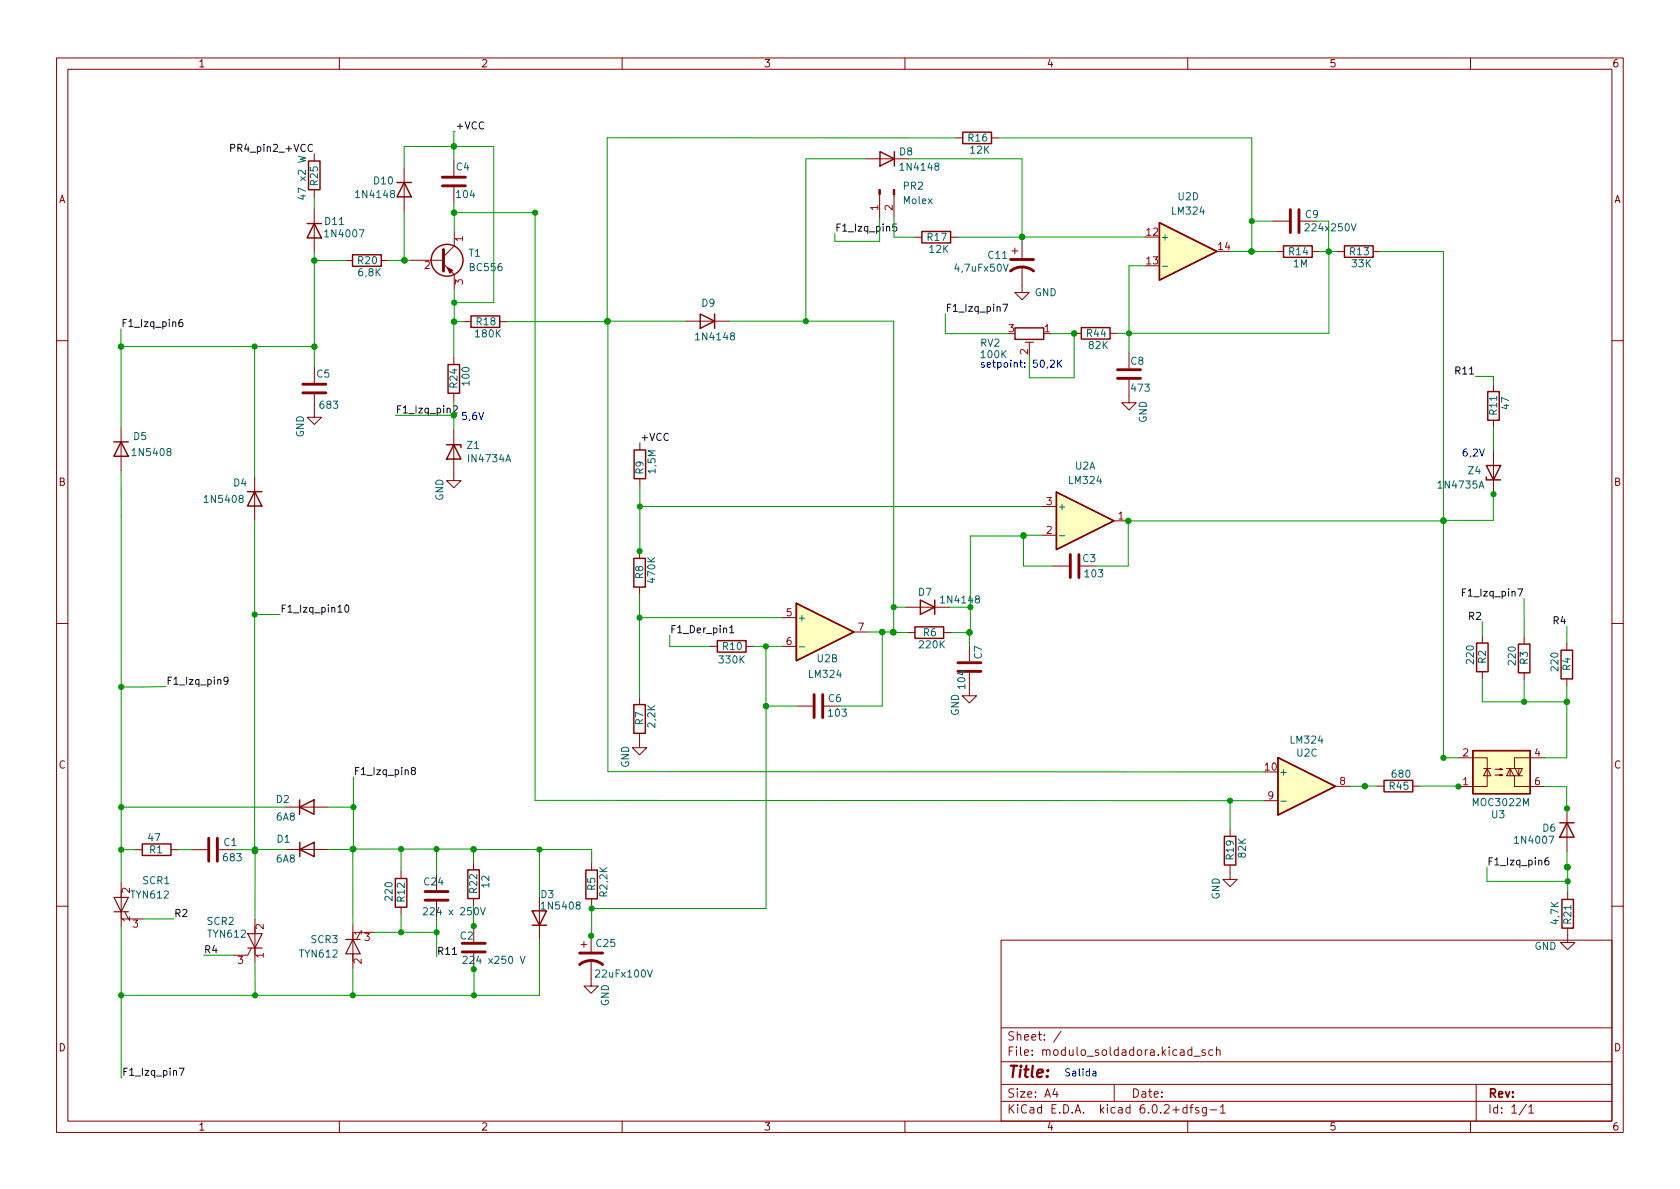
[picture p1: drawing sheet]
<svg xmlns="http://www.w3.org/2000/svg" width="297mm" height="210mm" viewBox="0 0 297 210" stroke-linecap="round" stroke-linejoin="round" font-family="sans-serif">
<g fill="none" stroke="#840000" stroke-width=".18">
<path d="M10 10.2h277v190.1h-277zM12 12.2h273v186.1h-273zM60 10.2v2M110 10.2v2M160 10.2v2M210 10.2v2M260 10.2v2M55.6 27.2v1.3M55.6 33.5v1.3M55.6 37v7.6M71.5 29.7v7.7M80.3 28.3v2.8"/>
<path d="M80.3 33.1v2.8M153 28.1h7.7M155.5 34.4v4.2M158.1 34.4v4.2M169 24.4h1.2M175.3 24.4h1.3M225.1 39.1h2.8M229.9 39.1h2.8M61.1 46.1h1.2M67.4 46.1h1.3M72.7 46h5.7M78.4 46.7l1.9 1.9v2.5"/>
<path d="M80.3 40.9v2.6l-1.9 1.9M82 56.9h1.3M88.4 56.9h1.2M121.3 56.8h7.6M161.7 41.9h1.3M168.1 41.9h1.2M178.9 44.4h1M179.4 43.9v1M180.7 47.2v4.5h1.3l-1.3 1.3-1.3-1.3h1.3M180.7 42.8v2.8M189.9 58.9h1.3M196.3 58.9h1.2"/>
<path d="M225.7 44.5h1.2M232 44.5h1.3M236.4 44.5h1.3M242.8 44.5h1.3M10 60.2h2M21.4 75.6v7.6M55.6 69.7v4.1h1.3l-1.3 1.3-1.3-1.3h1.3M55.6 64.9v2.8M80.2 76.1v8.9h1.3l-1.3 1.3-1.2-1.3h1.2M80.2 63.2v1.3M80.2 69.5v1.3M113.1 78.3v1.3"/>
<path d="M181.2 60.5h1.6M182 60.5v1M199.6 67.2v4h-1.3l1.3 1.3 1.3-1.3h-1.3M199.6 62.3v2.8M264.1 68v1.2M264.1 74.3v1.3M264.1 79.8v7.6M285 60.2h2M45 84.4v7.6M113.1 97.5v1.2M113.1 84.7v1.2M184.2 94.6h2.6"/>
<path d="M184.2 89.6h2.6M196.9 92.1h2.6M10 110.2h2M113.1 103.8v1.3M125.6 114.3h1.2M131.9 114.3h1.3M138.3 114.3h2.5M138.3 109.2h2.5M151 111.8h2.5M160.2 107.4h7.6M160.5 111.9h1.3M166.8 111.9h1.3"/>
<path d="M171.4 119v4h1.3l-1.3 1.3-1.3-1.3h1.3M171.4 114.1v2.8M186.2 100.1h2.8M191 100.1h2.8M262.1 112.4v1.3M262.1 118.8v1.3M269.5 112.6v1.3M269.5 119v1.2M277 113.7v1.3M285 110.2h2M113.1 129.7v2.5h1.3l-1.3 1.3-1.3-1.3h1.3M113.1 123.3v1.3"/>
<path d="M140.9 124.9h2.8M145.7 124.9h2.8M236.1 139h2.6M243.4 139h1.3M249.8 139h1.3M257.9 134h5v5.1h-5M262.3 135.9h1.3M262.9 135.9l.7 1.3h-1.3zM264.3 136h1.3l-.4-.1v.3l.4-.2M264.3 137.1h1.3l-.4-.2v.3l.4-.1M266.4 135.9h2.8l-.7 1.3-.6-1.3M267 135.9v1.3"/>
<path d="M267.6 137.2l-.6-1.3-.6 1.3h2.8M267.8 137.2v1.9h5.3M268.5 135.9v1.3M273.1 134h-5.3v1.9M277 120.1v1.2M21.4 156.2v7.6M23.9 150.3h1.3M30.2 150.3h1.3M33.9 150.3h2.8M38.7 150.3h2.8M50.4 142.7h7.7M50.5 150.2h7.6"/>
<path d="M70.9 154.1v1.2M77.2 154.6v2.8M77.2 159.4v2.8M83.7 152.5v1.3M83.7 158.9v1.3M95.4 158.5v7.7M104.6 152.6v1.3M104.6 158.9v1.3M217.5 153v2.5h1.3l-1.3 1.3-1.3-1.3h1.3M217.5 146.6v1.3M223.4 141.6h2.6M277.1 143v7.6"/>
<path d="M277.2 157.8v1.2M10 160.2h2M22.1 161.2l.6 1.3h2.5M44.4 167.6l-.6 1.3h-2.5M45.1 162.6v7.6M62.4 163.6v7.6M66.2 164.9h-2.5l-.7 1.2M70.9 160.4v1.3M83.8 163.8v2.8M83.8 168.6v2.8M102.7 167h1.1M103.2 166.5v1"/>
<path d="M104.5 169.8v4.6h-1.3l1.3 1.2 1.3-1.2h-1.3M104.5 165.5v2.8M177 166.3h108v32h-108zM277.2 164.1v2.6h-1.3l1.3 1.2 1.3-1.2h-1.3M285 160.2h2M60 198.3v2M110 198.3v2M160 198.3v2M177 194.8h108M177 191.8h108M177 187.8h108M177 181.8h108"/>
<path d="M186.5 192.5l-.4 1h1M186.9 193v1M187.6 182.4l-1.3 1.9M197 191.8v3M209.9 195.9l-.5-.1-.3 .3v.4l.2 .3h.6M209.9 195.3v1.5M210 198.3v2M210.4 195.8h.5M210.7 185.7l-.4-.1-.3 .3v.4l.1 .3h.6M210.7 185.1v1.5M210.9 195.3l-.3 .2v1.3M211.1 186.8h1.1"/>
<path d="M211.9 195.9l-.3-.1-.2 .2v.3l.5 .1v.4h-.5M213.1 185.7l-.4-.1-.2 .2 .1 .3 .5 .1v.4h-.6M213.3 195.8v1.2l-.3 .3h-.4M213.3 195.9l-.4-.1-.3 .3v.4l.1 .3h.6M214 196.3h1.1M214.4 185.7l-.4-.1-.3 .3v.4l.2 .3h.5M215.1 185.8l.2-.2 .3 .1 .1 .9M215.1 185.1v1.5M215.8 195.8l.4-.5v1.5M215.8 196.8h.8M260 198.3v2M261 191.8v6.5"/>
<path d="M269.9 195.3l-1.3 1.9M270.3 195.8l.4-.5v1.5M270.3 196.8h.9"/>
</g>
<g fill="none" stroke="#840000" stroke-width=".51">
<path d="M78.2 32.9h4.1M78.2 31.3h4.1M228.1 37.1v4M229.7 37.1v4M78.4 44.1v3.8M178.7 47.9a3.3 3.3 0 0 1 4 0M178.7 45.9h4M53.5 69.5h4.1M53.5 67.9h4.1M197.6 65.4h4.1M197.6 66.9h4.1M189.2 98.1v4"/>
<path d="M190.8 98.1v4M169.4 118.7h4M169.4 117.2h4M143.9 122.8v4.1M145.5 122.8v4.1M36.9 148.2v4.1M38.4 148.2v4.1M75.2 159.2h4M75.2 157.7h4M81.7 168.3h4.1M81.7 166.8h4.1M102.5 170.6a3.3 3.3 0 0 1 4 0"/>
<path d="M102.5 168.5h4"/>
</g>
<g fill="none" stroke="#840000" stroke-width=".25">
<path d="M54.3 39.5h2.5M54.5 28.5h2.1v5h-2.1zM55.6 39.5l1.2 2.6h-2.5zM70.2 32.3h2.5M71.5 32.3l1.2 2.5h-2.5zM155.6 26.8l2.5 1.3-2.5 1.3zM158.1 26.8v2.6M170.2 23.4h5.1v2h-5.1zM205 39.4l10.2 5.1-10.2 5zM62.3 45.1h5.1v2h-5.1zM83.3 55.9h5.1v2h-5.1zM123.8 55.5l2.5 1.3-2.5 1.3z"/>
<path d="M126.3 55.5v2.6M163 40.9h5.1v2.1h-5.1zM179.5 58h5v2h-5zM191.2 57.9h5.1v2.1h-5.1zM226.9 43.5h5.1v2h-5.1zM237.7 43.5h5.1v2h-5.1zM20.1 78.1h2.6M21.4 78.1l1.3 2.6h-2.6zM79 78.6h2.5v.5M79.2 64.5h2.1v5h-2.1zM80.2 78.6l1.3 2.6h-2.5zM112.1 79.6h2.1v5.1h-2.1z"/>
<path d="M263 69.2h2.1v5.1h-2.1zM43.8 86.9h2.5M45 86.9l1.3 2.6h-2.5zM112.1 98.7h2v5.1h-2zM186.8 87l10.1 5.1-10.1 5.1zM262.8 84.4v.5h2.5M262.8 82.3h2.5l-1.2 2.6zM126.8 113.3h5.1v2h-5.1zM140.8 106.7l10.2 5.1-10.2 5zM161.8 110.9h5v2h-5zM162.7 106.1l2.6 1.3-2.6 1.2zM165.3 106.1v2.5"/>
<path d="M261.1 113.7h2v5.1h-2zM268.5 113.9h2v5.1h-2zM276 115h2v5.1h-2zM112.1 124.6h2v5.1h-2zM226 134l10.1 5-10.1 5.1zM244.7 138h5.1v2h-5.1zM260.4 132.7h10.2v7.7h-10.2zM25.2 149.2h5v2.1h-5zM53 142.7l2.5-1.2v2.5zM53 141.5v2.5M53 150.2l2.5-1.3v2.6zM53 148.9v2.6"/>
<path d="M69.9 155.3h2v5.1h-2zM82.7 153.8h2v5.1h-2zM103.6 153.9h2v5h-2zM216.5 147.9h2v5.1h-2zM275.8 145.5h2.5M276.2 159h2v5.1h-2zM277.1 145.5l1.2 2.5h-2.5zM94.1 161.1h2.5l-1.2 2.5zM94.1 163.6h2.5"/>
<circle cx="79" cy="46" r="2.82"/>
</g>
<g fill="#840000" stroke="#840000" stroke-width=".18">
<path d="M157.9 33.5h.3v.9h-.3z"/>
<path d="M155.4 33.5h.3v.9h-.3z"/>
<path d="M79 47.3l1.1 .5-.5 .5z"/>
</g>
<g fill="#ffffc2" stroke="#ffffc2" stroke-width=".18">
<path d="M186.8 87l10.1 5.1-10.1 5.1z"/>
<path d="M140.8 106.7l10.2 5.1-10.2 5z"/>
<path d="M260.4 132.7h10.2v7.7h-10.2z"/>
<path d="M205 39.4l10.2 5.1-10.2 5z"/>
<path d="M226 134l10.1 5-10.1 5.1z"/>
</g>
<path d="M52.7 27.6l1.3 .3-.9 .3 .9 .2-1.3 .3M238.9 39.6l.4 1.2 .5-1.2M177.4 46.7l.4 1.3 .5-1.3M205.5 47.1h1M187.3 94.7h1M141.3 114.4h1M226.5 141.7h.9M74.9 160.6l.4-.1 .3 .4-.8 .9h.8M81.9 169.2l.5-.1 .2 .4-.8 .9h.8M85 160.5l.4 1.3 .4-1.3M92 169.1l.4 1.3 .4-1.3M114.5 171.5l.4 1.3 .4-1.3" fill="none" stroke="#006464" stroke-width=".18"/>
<path d="M20.2 158.7h2.5l-1.3 2.5zM20.2 161.2h2.5M43.8 165.1h2.5l-1.2 2.5zM43.8 167.6h2.5M61.1 166.1h2.6M62.4 166.1l1.3 2.6h-2.6z" fill="none" stroke="#840000" stroke-width=".2"/>
<g fill="none" stroke="#0f0f0f" stroke-width=".18">
<path d="M40.8 26.2l.6-.1 .1-.2v-.3l-.7-.1v1.3M158.5 39.6h-.6l-.1 .6 .2-.1h.4l.2 .2-.1 .5-.2 .1-.5-.1M32.2 56.5h-.3a.86 .86 0 0 0 0 1.3l.4-.2v-.4l-.2-.2h-.2l-.3 .2M177.3 53.8h.9l-.6 1.3M80.1 71.9l.5-.1 .3 .3-.8 .9h.8M61.1 107.1l.2-.1a.68 .68 0 0 1 .4 .6 .68 .68 0 0 1-.4 .7l-.2-.2-.1-.3zM129 111l.4-.4v1.3M129 111.9h.7M258.6 104.7h.4M259.2 104.1h-.6v1.3M40.3 120.3l-.2 .2h-.4l-.1-.2 .1-.5 .4-.1 .2 .2a.84 .84 0 0 1-.3 1.1h-.3M73 136.3l-.3-.3 .1-.2 .2-.1 .3 .1 .2 .2-.1 .1-.6 .2-.1 .2 .1 .4 .2 .1h.2l.3-.3v-.2l-.3-.2"/>
<path d="M273.8 151.7h-.4a.86 .86 0 0 0 0 1.3l.4-.2 .1-.4-.3-.2h-.3l-.2 .2M80 168.8h.7M31.7 188.9h.8l-.5 1.3"/>
</g>
<path d="M185.7 63.8l.5-.1 .3 .3-.8 .9h.8M187 63.7v1.2M187.2 64.2l.5 .7M187.7 63.7l-.7 .7M193.2 189.5h.5l.1 .8M193.8 189.7l-.4 .1-.2 .2 .2 .3 .4-.1" fill="none" stroke="#0000c2" stroke-width=".18"/>
<g fill="none" stroke="#009600" stroke-width=".18">
<path d="M55.6 34.8v2.2M71.5 29.7v-3.8h15.8v27.6h-7M71.5 37.4v8.6h1.2M80.3 23.2v5.1M80.3 35.9v1.7h14.3M80.3 37.6v3.3M94.6 37.6v103.9l128.8 .1M153 28.1h-10.5v28.7M155.5 38.6v4.1h-7.9v-1.4M158.1 38.6v3.3h3.6M160.7 28.1h20v14.7M169 24.4h-61.6v32.5h-17.8"/>
<path d="M176.6 24.4h44.7v20.1M221.3 39.1h3.8M234.9 39.1v5.4M21.4 58.2v17.4M55.6 44.6v20.3M55.6 46.1h5.5M71.5 46l-2.8 .1M80.3 51.1v5.8M82 56.9h-1.8v6.3M107.4 56.8h13.9M107.5 56.8v79.7h115.9M128.9 56.8h29.1v55h-.1"/>
<path d="M167.1 55.5v3.5h11.1M169.3 41.9h11.4M180.7 41.9h21.8M185.8 59h4.1M189.9 58.9v7.9h-7.9v-4M202.5 47h-2.9v15.3M217.7 44.5h8M221.3 44.5h.1M233.3 44.5h3.1M235 44.5v14.4h-37.5M244.1 44.5h11.1v89.5h2.7M21.4 61.3h34.2"/>
<path d="M45 61.3v23.1M69.9 73.4h10.3M80.2 70.8v5.3M260.9 66.6h3.2v1.4M264.1 75.6v4.2M21.4 83.2v73M45 92l.1 58.5M113.1 85.9v11.6M113.1 89.6h71.1M181 94.8h-9.4v17h-.2v2.3M184.2 94.6h-3.2v5.5h5.2M255.2 92.1h-55.7v8h-5.7"/>
<path d="M264.1 87.4l-.1 4.6h-8.8M45 108.7h4.5M113.1 105.1v18.2M113.1 109.2h25.2M118.4 112.3v2h7.2M133.2 114.3h5.1M135.4 114.3v46.4h-30.8M153.5 111.8h4.4M156 111.8v13.1h-7.5M157.9 111.8l2.6 .1M158 107.4h2.2M167.8 107.4h3.8"/>
<path d="M168.1 111.9h3.3M262.1 110v2.4M269.5 105.8v6.8M277 110.7v3M29.4 121.4l-8 .1M62.5 137.4v12.7M135.4 124.9h5.5M243.4 139h-4.7M251.1 139l6.8 .1M262.1 120.1v4h14.9M269.5 120.2v3.9M273.1 139.1h3.9l.1 3.9"/>
<path d="M277 121.3v12.7h-3.9M21.4 150.3h2.5M21.4 142.7h29M31.5 150.3h2.4M41.5 150.3h3.6M50.5 150.2h-5.4v12.4M58.1 142.7h4.4M58.1 150.2h4.3M62.4 150.2v13.4M62.4 150.2l21.3-.1v2.4M70.9 150.1v4M77.2 150.1v4.5"/>
<path d="M83.7 150.2h20.9v2.4M95.4 150.2v8.3M217.5 141.6v5M262.9 153.4v2.5h14.3M277.1 150.6l.1 7.2M21.4 163.8v26.8M25.2 162.5h5.5M36 168.9h5.3M45.1 170.2v5.8M62.4 171.2v4.8M66.2 164.9h11M70.9 161.7v3.2"/>
<path d="M77.2 162.2v2.7M77.2 164.9v4.3M83.7 160.2l.1 3.6M83.8 171.4v4.6M95.4 166.2v9.8h-74M104.6 160.2v5.3h-.1"/>
</g>
<g fill="#009600" stroke="#009600" stroke-width=".18">
<circle cx="80.3" cy="37.6" r=".46"/>
<circle cx="80.3" cy="53.5" r=".46"/>
<circle cx="80.2" cy="56.9" r=".46"/>
<circle cx="80.3" cy="56.9" r=".46"/>
<circle cx="71.5" cy="46" r=".46"/>
<circle cx="71.5" cy="46.1" r=".46"/>
<circle cx="80.3" cy="25.9" r=".46"/>
<circle cx="181" cy="94.8" r=".46"/>
<circle cx="199.5" cy="92.1" r=".46"/>
<circle cx="181" cy="94.6" r=".46"/>
<circle cx="221.3" cy="44.5" r=".46"/>
<circle cx="221.3" cy="39.1" r=".46"/>
<circle cx="234.9" cy="44.5" r=".46"/>
<circle cx="235" cy="44.5" r=".46"/>
<circle cx="157.9" cy="111.8" r=".46"/>
<circle cx="158" cy="111.8" r=".46"/>
<circle cx="135.4" cy="124.9" r=".46"/>
<circle cx="135.4" cy="114.3" r=".46"/>
<circle cx="171.4" cy="111.9" r=".46"/>
<circle cx="171.4" cy="111.8" r=".46"/>
<circle cx="217.5" cy="141.6" r=".46"/>
<circle cx="156" cy="111.8" r=".46"/>
<circle cx="94.6" cy="37.6" r=".46"/>
<circle cx="107.4" cy="56.8" r=".46"/>
<circle cx="107.5" cy="56.8" r=".46"/>
<circle cx="107.4" cy="56.9" r=".46"/>
<circle cx="180.7" cy="41.9" r=".46"/>
<circle cx="180.7" cy="41.8" r=".46"/>
<circle cx="189.9" cy="58.9" r=".46"/>
<circle cx="189.9" cy="59" r=".46"/>
<circle cx="199.6" cy="58.9" r=".46"/>
<circle cx="142.5" cy="56.8" r=".46"/>
<circle cx="158" cy="107.4" r=".46"/>
<circle cx="171.6" cy="107.4" r=".46"/>
<circle cx="83.7" cy="150.1" r=".46"/>
<circle cx="95.4" cy="150.2" r=".46"/>
<circle cx="83.7" cy="150.2" r=".46"/>
<circle cx="83.8" cy="163.8" r=".46"/>
<circle cx="77.2" cy="164.9" r=".46"/>
<circle cx="62.4" cy="150.1" r=".46"/>
<circle cx="62.5" cy="150.1" r=".46"/>
<circle cx="62.4" cy="150.2" r=".46"/>
<circle cx="70.9" cy="164.9" r=".46"/>
<circle cx="104.6" cy="160.7" r=".46"/>
<circle cx="104.5" cy="165.5" r=".46"/>
<circle cx="83.8" cy="171.4" r=".46"/>
<circle cx="83.8" cy="176" r=".46"/>
<circle cx="45.1" cy="176" r=".46"/>
<circle cx="62.4" cy="176" r=".46"/>
<circle cx="21.4" cy="142.7" r=".46"/>
<circle cx="45.1" cy="150.5" r=".46"/>
<circle cx="21.4" cy="150.3" r=".46"/>
<circle cx="77.2" cy="150.1" r=".46"/>
<circle cx="70.9" cy="150.1" r=".46"/>
<circle cx="62.5" cy="142.7" r=".46"/>
<circle cx="21.4" cy="176" r=".46"/>
<circle cx="45.1" cy="150.2" r=".46"/>
<circle cx="45.1" cy="150.3" r=".46"/>
<circle cx="45" cy="150.5" r=".46"/>
<circle cx="255.2" cy="92.1" r=".46"/>
<circle cx="255.2" cy="92" r=".46"/>
<circle cx="264.1" cy="87.4" r=".46"/>
<circle cx="277.1" cy="143" r=".46"/>
<circle cx="257.9" cy="139.1" r=".46"/>
<circle cx="255.2" cy="134" r=".46"/>
<circle cx="241.3" cy="139" r=".46"/>
<circle cx="277.1" cy="153.3" r=".46"/>
<circle cx="277.2" cy="153.4" r=".46"/>
<circle cx="277.2" cy="155.9" r=".46"/>
<circle cx="269.5" cy="124.1" r=".46"/>
<circle cx="277" cy="124.1" r=".46"/>
<circle cx="277.1" cy="153.4" r=".46"/>
<circle cx="80.2" cy="73.4" r=".46"/>
<circle cx="113.1" cy="89.6" r=".46"/>
<circle cx="113.1" cy="97.5" r=".46"/>
<circle cx="113.1" cy="109.2" r=".46"/>
<circle cx="55.6" cy="46.1" r=".46"/>
<circle cx="45" cy="61.3" r=".46"/>
<circle cx="55.6" cy="61.3" r=".46"/>
<circle cx="45" cy="108.7" r=".46"/>
<circle cx="21.4" cy="121.5" r=".46"/>
<circle cx="21.4" cy="61.3" r=".46"/>
</g>
<text font-size="2.8" fill="#840000" x="178" y="190.6">Title:</text>
<g font-size="2.1" fill="#840000">
<text x="178" y="184">Sheet: /</text>
<text x="178" y="186.7">File: modulo_soldadora.kicad_sch</text>
<text x="178" y="196.9">KiCad E.D.A. kicad 6.0.2+dfsg-1</text>
<text x="178" y="194.1">Size: A4</text>
<text x="200" y="194.1">Date:</text>
<text x="263" y="194.1">Rev:</text>
<text x="263" y="196.9">Id: 1/1</text>
</g>
<g font-size="1.8" fill="#840000">
<text x="35" y="11.9">1</text>
<text x="85" y="11.9">2</text>
<text x="135" y="11.9">3</text>
<text x="185" y="11.9">4</text>
<text x="235" y="11.9">5</text>
<text x="285" y="11.9">6</text>
<text x="10.3" y="35.9">A</text>
<text x="285.3" y="35.9">A</text>
<text x="10.3" y="85.9">B</text>
<text x="285.3" y="85.9">B</text>
<text x="10.3" y="135.9">C</text>
<text x="285.3" y="135.9">C</text>
<text x="10.3" y="185.9">D</text>
<text x="285.3" y="185.9">D</text>
<text x="35" y="199.9">1</text>
<text x="85" y="199.9">2</text>
<text x="135" y="199.9">3</text>
<text x="185" y="199.9">4</text>
<text x="235" y="199.9">5</text>
<text x="285" y="199.9">6</text>
</g>
<g font-size="1.8" fill="#009600">
<text x="80.5" y="22.9">+VCC</text>
<text x="231.2" y="40.9">224x250V</text>
<text x="21.5" y="190.2">F1_Izq_pin7</text>
</g>
<g font-size="1.8" fill="#0f0f0f">
<text x="41.8" y="26.8">PR4_pin2_+VCC</text>
<text x="147.6" y="40.9">F1_Izq_pin5</text>
<text x="21.4" y="57.8">F1_Izq_pin6</text>
<text x="167.1" y="55.1">F1_Izq_pin7</text>
<text x="257.6" y="66.2">R11</text>
<text x="69.9" y="73.1">F1_Izq_pin2</text>
<text x="113.1" y="78">+VCC</text>
<text x="259.3" y="105.5">F1_Izq_pin7</text>
<text x="49.5" y="108.3">F1_Izq_pin10</text>
<text x="118.4" y="112">F1_Der_pin1</text>
<text x="259.8" y="109.6">R2</text>
<text x="274.8" y="110.4">R4</text>
<text x="29.4" y="121.1">F1_Izq_pin9</text>
<text x="62.5" y="137">F1_Izq_pin8</text>
<text x="262.9" y="153">F1_Izq_pin6</text>
<text x="30.7" y="162.2">R2</text>
<text x="36" y="168.6">R4</text>
<text x="77.2" y="168.8">R11</text>
</g>
<g font-size="1.8" fill="#006464">
<text x="159.1" y="27.5">D8</text>
<text x="171.2" y="25">R16</text>
<text x="171.6" y="27.2">12K</text>
<text x="54.1" y="34.8" transform="rotate(-90 54.1 34.8)">47 x2 W</text>
<text x="56.2" y="32.7" transform="rotate(-90 56.2 32.7)">R25</text>
<text x="63.2" y="35">1N4148</text>
<text x="66.2" y="32.6">D10</text>
<text x="80.7" y="30.1">C4</text>
<text x="80.8" y="35">104</text>
<text x="159.5" y="30.2">1N4148</text>
<text x="159.8" y="33.5">PR2</text>
<text x="208.3" y="35.4">U2D</text>
<text x="57.5" y="39.8">D11</text>
<text x="57.8" y="42">1N4007</text>
<text x="159.8" y="36.1">Molex</text>
<text x="207.3" y="37.9">LM324</text>
<text x="230.8" y="38.5">C9</text>
<text x="63.3" y="46.7">R20</text>
<text x="82.9" y="45.4">T1</text>
<text x="83.2" y="47.9">BC556</text>
<text x="164" y="42.6">R17</text>
<text x="164.4" y="44.7">12K</text>
<text x="174.8" y="45.8">C11</text>
<text x="205.1" y="42.6">+</text>
<text x="228" y="45.1">R14</text>
<text x="228.7" y="47.3">1M</text>
<text x="238.7" y="45.1">R13</text>
<text x="239.1" y="47.3">33K</text>
<text x="63.5" y="48.8">6,8K</text>
<text x="169.1" y="48">4,7uFx50V</text>
<text x="182.9" y="52.4">GND</text>
<text x="84.2" y="59.6">180K</text>
<text x="84.3" y="57.5">R18</text>
<text x="124.1" y="54.2">D9</text>
<text x="192.2" y="59.6">R44</text>
<text x="123.3" y="60.2">1N4148</text>
<text x="173.4" y="61.3">RV2</text>
<text x="173.6" y="63.3">100K</text>
<text x="192.6" y="61.7">82K</text>
<text x="199.9" y="64.5">C8</text>
<text x="56" y="66.8">C5</text>
<text x="80.9" y="68.5" transform="rotate(-90 80.9 68.5)">R24</text>
<text x="83" y="68" transform="rotate(-90 83 68)">100</text>
<text x="200.1" y="69.2">473</text>
<text x="23.6" y="77.8">D5</text>
<text x="53.7" y="77.4" transform="rotate(-90 53.7 77.4)">GND</text>
<text x="56.7" y="72.3">683</text>
<text x="202.7" y="74.8" transform="rotate(-90 202.7 74.8)">GND</text>
<text x="264.7" y="73.3" transform="rotate(-90 264.7 73.3)">R11</text>
<text x="266.8" y="72.3" transform="rotate(-90 266.8 72.3)">47</text>
<text x="23.7" y="80.6">1N5408</text>
<text x="82.6" y="79.4">Z1</text>
<text x="83" y="81.7">IN4734A</text>
<text x="113.8" y="83.8" transform="rotate(-90 113.8 83.8)">R9</text>
<text x="115.9" y="83.6" transform="rotate(-90 115.9 83.6)">1,5M</text>
<text x="190.1" y="83">U2A</text>
<text x="259.6" y="83.9">Z4</text>
<text x="36.4" y="88.9">1N5408</text>
<text x="41.3" y="86">D4</text>
<text x="78.4" y="88.6" transform="rotate(-90 78.4 88.6)">GND</text>
<text x="189.1" y="85.6">LM324</text>
<text x="254.5" y="86.4">1N4735A</text>
<text x="186.9" y="90.2">+</text>
<text x="191.5" y="99.4">C3</text>
<text x="113.7" y="102.3" transform="rotate(-90 113.7 102.3)">R8</text>
<text x="115.8" y="102.9" transform="rotate(-90 115.8 102.9)">470K</text>
<text x="162.4" y="105.3">D7</text>
<text x="166.6" y="106.7">1N4148</text>
<text x="191.9" y="102.1">103</text>
<text x="140.9" y="109.9">+</text>
<text x="163.3" y="112.5">R6</text>
<text x="127.3" y="117.3">330K</text>
<text x="127.9" y="114.9">R10</text>
<text x="143.1" y="119.9">LM324</text>
<text x="144.5" y="117.1">U2B</text>
<text x="162.7" y="114.6">220K</text>
<text x="173.6" y="116.5" transform="rotate(-90 173.6 116.5)">C7</text>
<text x="260.6" y="117.3" transform="rotate(-90 260.6 117.3)">220</text>
<text x="262.7" y="117.3" transform="rotate(-90 262.7 117.3)">R2</text>
<text x="268" y="117.5" transform="rotate(-90 268 117.5)">220</text>
<text x="270.1" y="117.5" transform="rotate(-90 270.1 117.5)">R3</text>
<text x="275.5" y="118.5" transform="rotate(-90 275.5 118.5)">220</text>
<text x="277.7" y="118.5" transform="rotate(-90 277.7 118.5)">R4</text>
<text x="146.5" y="124.1">C6</text>
<text x="170.7" y="121.7" transform="rotate(-90 170.7 121.7)">104</text>
<text x="113.7" y="128.2" transform="rotate(-90 113.7 128.2)">R7</text>
<text x="115.8" y="128.5" transform="rotate(-90 115.8 128.5)">2,2K</text>
<text x="146.6" y="126.7">103</text>
<text x="169.5" y="126.6" transform="rotate(-90 169.5 126.6)">GND</text>
<text x="228.3" y="131.5">LM324</text>
<text x="111.2" y="135.8" transform="rotate(-90 111.2 135.8)">GND</text>
<text x="226.1" y="137.1">+</text>
<text x="229.3" y="133.8">U2C</text>
<text x="246.2" y="137.5">680</text>
<text x="48.9" y="142">D2</text>
<text x="245.7" y="139.6">R45</text>
<text x="260.6" y="142.5">MOC3022M</text>
<text x="26.3" y="148.8">47</text>
<text x="39.6" y="149.6">C1</text>
<text x="48.9" y="145.1">6A8</text>
<text x="49" y="149">D1</text>
<text x="263.8" y="144.7">U3</text>
<text x="268.1" y="149.2">1N4007</text>
<text x="272.8" y="147.1">D6</text>
<text x="26.5" y="150.9">R1</text>
<text x="39.6" y="152.3">683</text>
<text x="48.9" y="152.5">6A8</text>
<text x="218.1" y="152" transform="rotate(-90 218.1 152)">R19</text>
<text x="220.3" y="151.6" transform="rotate(-90 220.3 151.6)">82K</text>
<text x="23.3" y="158.9">TYN612</text>
<text x="25.3" y="156.3">SCR1</text>
<text x="69.4" y="159.1" transform="rotate(-90 69.4 159.1)">220</text>
<text x="71.5" y="159.4" transform="rotate(-90 71.5 159.4)">R12</text>
<text x="75.1" y="156.6">C24</text>
<text x="75.7" y="161.8">224 x 250V</text>
<text x="84.4" y="157.9" transform="rotate(-90 84.4 157.9)">R22</text>
<text x="86.5" y="156.9" transform="rotate(-90 86.5 156.9)">12</text>
<text x="95.6" y="158.8">D3</text>
<text x="96" y="160.8">1N5408</text>
<text x="105.2" y="157.4" transform="rotate(-90 105.2 157.4)">R5</text>
<text x="107.4" y="158.5" transform="rotate(-90 107.4 158.5)">R2,2K</text>
<text x="215.6" y="159.1" transform="rotate(-90 215.6 159.1)">GND</text>
<text x="36.6" y="163.5">SCR2</text>
<text x="36.9" y="165.8">TYN612</text>
<text x="55" y="166.8">SCR3</text>
<text x="81.4" y="166.1">C2</text>
<text x="105.5" y="167.5">C25</text>
<text x="271.3" y="167.9">GND</text>
<text x="275.6" y="163.3" transform="rotate(-90 275.6 163.3)">4,7K</text>
<text x="277.8" y="163.3" transform="rotate(-90 277.8 163.3)">R21</text>
<text x="53.1" y="169.3">TYN612</text>
<text x="82.8" y="170.4">224 x250 V</text>
<text x="105.6" y="172.8">22uFx100V</text>
<text x="107.6" y="177.9" transform="rotate(-90 107.6 177.9)">GND</text>
</g>
<g font-size="1.8" fill="#a90000">
<text x="155.3" y="37.2" transform="rotate(-90 155.3 37.2)">1</text>
<text x="157.8" y="37.2" transform="rotate(-90 157.8 37.2)">2</text>
<text x="202.7" y="41.7">12</text>
<text x="75.1" y="47.5">2</text>
<text x="81.8" y="42.7" transform="rotate(-90 81.8 42.7)">1</text>
<text x="202.7" y="46.7">13</text>
<text x="215.4" y="44.2">14</text>
<text x="81.8" y="50.3" transform="rotate(-90 81.8 50.3)">3</text>
<text x="178.3" y="58.7">3</text>
<text x="184.7" y="58.7">1</text>
<text x="181.7" y="62.7" transform="rotate(-90 181.7 62.7)">2</text>
<text x="185" y="89.3">3</text>
<text x="185" y="94.4">2</text>
<text x="197.7" y="91.9">1</text>
<text x="139" y="109">5</text>
<text x="151.7" y="111.5">7</text>
<text x="139" y="114">6</text>
<text x="223.7" y="136.3">10</text>
<text x="258.6" y="133.8">2</text>
<text x="271.3" y="133.8">4</text>
<text x="224.2" y="141.3">9</text>
<text x="236.9" y="138.8">8</text>
<text x="258.6" y="138.8">1</text>
<text x="271.3" y="138.8">6</text>
<text x="23" y="157.9" transform="rotate(-90 23 157.9)">2</text>
<text x="23" y="163" transform="rotate(-90 23 163)">1</text>
<text x="23.5" y="164">3</text>
<text x="46.6" y="164.3" transform="rotate(-90 46.6 164.3)">2</text>
<text x="63.9" y="165.4" transform="rotate(-90 63.9 165.4)">1</text>
<text x="64.4" y="166.4">3</text>
<text x="42" y="170.4">3</text>
<text x="46.6" y="169.4" transform="rotate(-90 46.6 169.4)">1</text>
<text x="63.9" y="170.4" transform="rotate(-90 63.9 170.4)">2</text>
</g>
<g font-size="1.8" fill="#0000c2">
<text x="173.2" y="65">setpoint: 50,2K</text>
<text x="81.4" y="74.3">5,6V</text>
<text x="259" y="80.7">6,2V</text>
<text x="188.1" y="190.3">Salida</text>
</g>
</svg>
